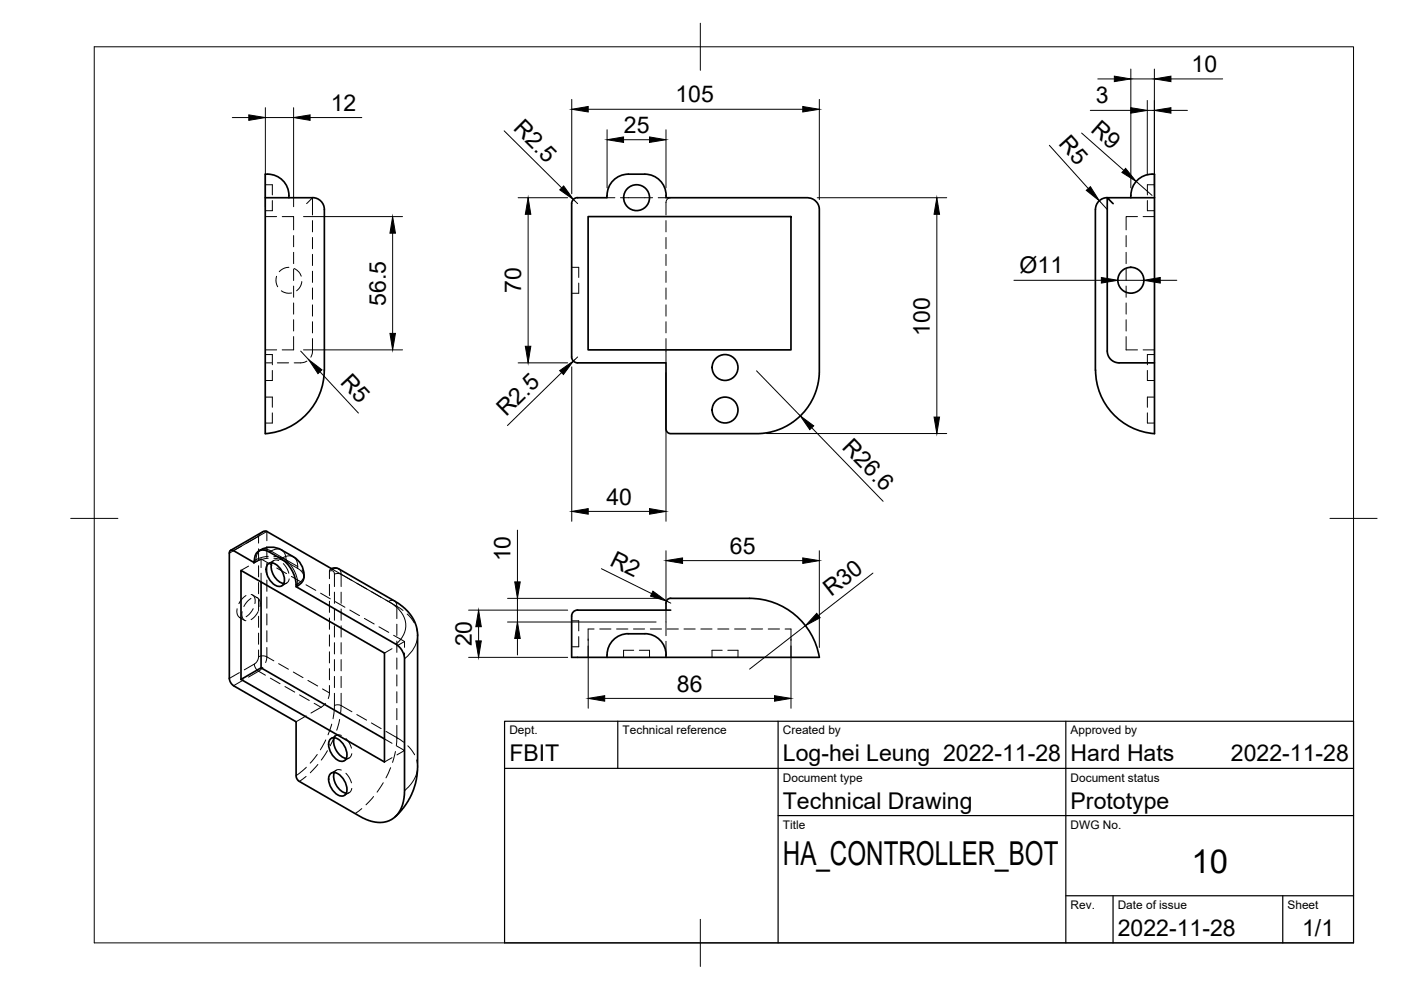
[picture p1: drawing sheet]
<svg xmlns="http://www.w3.org/2000/svg" width="297mm" height="210mm" viewBox="0 0 297 210" stroke-linecap="round" stroke-linejoin="round" font-family="sans-serif">
<!-- layer: Visible -->
<g fill="none" stroke="#000" stroke-width=".36">
<path d="M136.7 36.9h-3.5a4.6 4.6 0 0 0-4.5 5h-6.2a1.26 1.26 0 0 0-1.3 1.3M136.7 36.9a4.5 4.5 0 0 1 4.5 5h30a2.56 2.56 0 0 1 2.5 2.5v34.5l-.1 1.5-.7 2.9-1.2 2.3-1.8 2.3-2.2 1.9-1.7 .9-1.6 .6-2.8 .6h-19.7l-.5-.3-.2-.6v-14.1h-18.7a1.26 1.26 0 0 1-1.3-1.2v-32.5M244.3 36.9h.5v5M244.3 36.9a4.5 4.5 0 0 0-4.5 4.5M56.2 41.9h9.1a2.81 2.81 0 0 1 3.5 2.5v34.1M61.3 41.9a4.5 4.5 0 0 0-5.1-4.9v54.9a13.5 13.5 0 0 0 12.5-13.4M124.7 45.9h43v28.3h-43zM239.8 41.4v.5M244.8 41.9v50a13.5 13.5 0 0 1-12.5-13.4M244.8 41.9h-10l1.2 1.3M244.8 76.9h-7.5a2.51 2.51 0 0 1-2.5-2.5v-32.5a2.47 2.47 0 0 0-2.5 2.5l-.1 34.1M48.6 117.3v26.5"/>
<path d="M54.9 116.8a4.5 4.5 0 0 1 4.8-.2 8.5 8.5 0 0 1 4 2.8 3.6 3.6 0 0 1 .3 4.1l-1.2 .9M55.7 112.8l-6.8 3.9M56.6 112.7l13.9 8M56.6 112.7l-.9 .1M56.7 119.7a1.66 1.66 0 0 1 2.5 .6l.4 .5a3.1 3.1 0 0 1 .4 3.1 1.66 1.66 0 0 1-2.5-.5l-.4-.5a3.1 3.1 0 0 1-.4-3.2zM57.1 117a8.5 8.5 0 0 1 5.1 4.6 6.2 6.2 0 0 1 .6 2.8l21.3 12.2 .8 .8 .6 1.1 .3 1.1v28.3l-.4 2.7-.4 1-.7 1-1.2 1.1-1.8 .6-1.3 .1-1.8-.4-1.7-.8-13.2-7.6-.5-1v-11.6l-13.3-7.6-.5-.5-.4-1.1M57.1 117a1.94 1.94 0 0 0-2.2-.2 1.94 1.94 0 0 0-1 2.1v.4l-4.7-2.7-.5 .3-.1 .4M57.6 119.3a3.7 3.7 0 0 0 2.6 4.4M51.1 120.9l30.4 17.6v23.1l-30.4-17.5zM55.4 123.4v18.2M70.3 120.6l.9-.2 .6 .2 12.7 7.4 1.3 1 1.2 1.3 .9 1.5 .4 1.2 .2 1.4v28.4l-.1 1.6-.7 3-.8 1.8-1.3 2.1-1.8 1.9M122.4 129.4h19.8"/>
<path d="M122.5 129.3a1.26 1.26 0 0 0-1.3 1.3v8.8h52.5a15 15 0 0 0-14.8-12.5h-16.7a1.31 1.31 0 0 0-1 1.5v1M136.7 134.4h-3.5a4.6 4.6 0 0 0-4.5 5M136.7 134.4a4.5 4.5 0 0 1 4.5 5M51.1 144.1l4.3-2.5 26.1 15.1M69.9 156.8a1.66 1.66 0 0 1 2.6 .6l.3 .5a3.1 3.1 0 0 1 .5 3.1 1.66 1.66 0 0 1-2.5-.5l-.4-.5a3.1 3.1 0 0 1-.5-3.2zM70.9 156.4a3.7 3.7 0 0 0 2.5 4.4M69.9 164.2a1.66 1.66 0 0 1 2.6 .6l.3 .4a3.1 3.1 0 0 1 .5 3.2 1.66 1.66 0 0 1-2.5-.6l-.4-.5a3.1 3.1 0 0 1-.5-3.1zM70.9 163.8a3.7 3.7 0 0 0 2.5 4.4"/>
<circle cx="135" cy="41.9" r="2.74"/>
<circle cx="239.8" cy="59.4" r="2.75"/>
<circle cx="153.7" cy="77.9" r="2.74"/>
<circle cx="153.7" cy="86.9" r="2.74"/>
</g>
<!-- layer: Hidden -->
<g fill="none" stroke="#000" stroke-width=".21">
<path d="M56.2 39.2h1.5v2.1M244.8 39.2h-1.5v2.1M56.2 45.9h2.5M57.7 42.5v2.2h-1.5M58.6 58.6l-.1 .4a2.78 2.78 0 0 0 .4 1.8M59.8 45.9h2.5v2.8M61.3 56.7a2.71 2.71 0 0 0-2.1 .9M62.3 49.9v2.4M62.3 53.5v2.4M62.3 57.1v2.4M62.4 56.9l.2 .2a2.63 2.63 0 0 1 1.3 1.5M64 59.7v.2a2.69 2.69 0 0 1-1.1 1.8"/>
<path d="M65 43.2l1.3-1.3v3.7M66.3 46.8v2.4M66.3 50.3v2.4M66.3 53.9v2.4M66.3 57.5v2.4M121.2 56.7h1.5v2.1M128.7 41.9h1.7M131.6 41.9h6.8M139.6 41.9h1.6M141.2 46.8v2.4M141.2 50.3v2.4M141.2 53.9v2.4"/>
<path d="M141.2 57.5v2.4M142.2 41.9a1 1 0 0 0-1 1v2.7M238.8 49.9v2.4M238.8 53.5v2.4M238.8 57.1v2.4M241.2 45.9h-2.4v2.8M242.4 45.9h2.4M243.3 42.5v2.2h1.5M56.2 75.2h1.5v2.1M56.2 74.2h2.5M56.2 76.9h1.4M57.7 78.5v2.2h-1.5"/>
<path d="M58.8 76.9h2.4M59.6 61.7l.3 .1a2.77 2.77 0 0 0 1.9 .3M62.3 71.4v2.8h-2.5M62.3 60.7v2.3M62.3 64.2v2.4M62.3 67.8v2.4M65.1 76.6h-.1a4.1 4.1 0 0 1-2.6 .3M66.3 71.8l-.1 3.1-.3 .8M66.3 61.1v2.4M66.3 64.6v2.4M66.3 68.2v2.4M122.7 60v2.2h-1.5"/>
<path d="M141.2 71.8v5.1M141.2 61.1v2.4M141.2 64.6v2.4M141.2 68.2v2.4M238.8 71.4v2.8h2.4M238.8 60.7v2.3M238.8 64.2v2.4M238.8 67.8v2.4M242.4 74.2h2.4M243.3 78.5v2.2h1.5M244.8 75.2h-1.5v2.1M56.2 84.2h1.5v2.2"/>
<path d="M57.7 87.5v2.2h-1.5M243.3 87.5v2.2h1.5M244.8 84.2h-1.5v2.2M53.7 119.4l1.7-.9v1.8M55.4 118.5l2.3 1.3M55.7 112.8l-.9 .9M56.9 118.4l-1.7 .3-1.3 .6M58 118.8l-1 .7M58.1 118.4l2.1 .5 2.9 1.6 1 .9 .4 1M59.1 118.8a1.05 1.05 0 0 0-1.5 .6M60.1 119.5l.8 1.1 .3 1M50.3 129.1a1.48 1.48 0 0 0 .8 1.9"/>
<path d="M50.8 130.9l1 .6M51.3 129.7a1.46 1.46 0 0 0 .8 1.9M52.2 126.3l-1 .8-.5 .9M52.7 120l-1.6 .9M53.2 126.9l-1 .9-.5 .8M53.3 126a1.43 1.43 0 0 1 .7 2M53.5 126.1l1.1 .7M53.7 129l-.9 1.3-.6 .5M54.3 126.7a1.43 1.43 0 0 1 .8 1.9M54.7 129.7l-.8 1.2-.7 .5M55.4 121.5v1.9M58.7 120.4l2 1.2"/>
<path d="M60.8 123.6l-1.1 .6M61.3 122.7v.3a.97 .97 0 0 1-1.1 .7M61.8 122.2l2 1.2M64.9 124l2.1 1.2M68 125.8l2 1.2M69.8 123.9v2.4M69.8 127.5v2.4M69.8 131v2.4M69.8 134.6v2.4M69.8 138.2v2.4M70.3 120.6l-.2 .1M70.5 120.7a.43 .43 0 0 0-.4 0 .43 .43 0 0 0-.3 .4v1.6"/>
<path d="M71.1 127.6l2 1.1M74.2 129.3l2 1.2M77.3 131.1l2 1.2M80.3 132.9l2.1 1.2M83.1 137.5l-1.6 1M83.5 134.7l2.3 1.3M85.8 136l-1.6 .9M85.8 136v1.3M85.8 138.4v1.3M121.2 131.6h1.5v2.2M122.7 135v2.1h-1.5M124.7 137v2.4"/>
<path d="M126 133.4h-1.3v2.4M127.1 133.4h2.4M130.7 133.4h2.4M134.3 133.4h2.4M134.4 137.9h-2.2v1.5M135.6 137.9h2.1v1.5M137.9 133.4h2.4M141.2 129.4v5.4M141.2 136v2.9M141.4 133.4h2.4M145 133.4h2.4M148.6 133.4h2.4"/>
<path d="M152.2 133.4h2.3M153.1 137.9h-2.1v1.5M154.3 137.9h2.2v1.5M155.7 133.4h2.4M159.3 133.4h2.4M162.9 133.4h2.4M166.5 133.4h1.2v2.4M167.7 137v2.4M64.9 151.8l-2.1 1.2M69 149.1l-.6 .6-2.5 1.5M69.8 145.3a5.4 5.4 0 0 1-.2 2.8M69.8 141.8v2.3"/>
<path d="M71.3 155.9l-1.1 .6M72.4 155.9l-.6-.1a.93 .93 0 0 0-.9 .6M73.3 156.6l.9 1.1 .3 .9M74.6 159.8l-.1 .3a.97 .97 0 0 1-1.1 .7M81.5 156.7l1.6 .9M84.2 158.2l1.6 .9-1.6 1M71.3 163.3l-1.1 .6M72.4 163.3l-.3-.1a.98 .98 0 0 0-1.2 .6M73.3 163.9l.9 1.2 .3 .9M74 160.7l-1 .6M74 168.1l-1 .6M74.6 167.2l-.1 .3a.97 .97 0 0 1-1.1 .7"/>
<path d="M83.1 160.6l-1.6 1"/>
</g>
<!-- layer: Hidden Narrow -->
<g fill="none" stroke="#000" stroke-width=".21">
<path d="M51.2 115.8l-2.6 1.5M54.3 118.7v.4M54.3 118.7l-.4 .2M54.8 115.2v-1.5l-2.6 1.5M54.8 116.4v2.3M54.8 119.9v2.4M55.2 116.6l-.7 .8-.2 1.3M56.6 112.7v2M56.6 115.9v2.3M56.6 119.4v2.4M56.9 118l-1.2 .1-1.4 .6M58.1 118l1.6 .3 .9 .4"/>
<path d="M59.7 116.6l.7 .8 .2 1.3M60.6 118.7v.4M60.6 118.7l2.5 1.4M62.2 118l.7 .8 .2 1.3M54.8 139.3a1.9 1.9 0 0 1 1.8 0l-.3 1.2M54.8 139.3a2 2 0 0 1-.9 1.5 1.92 1.92 0 0 0 .9 1.5l.9-.8M54.8 123.5v2.4M54.8 127.1v2.4M54.8 130.7v2.3M54.8 134.2v2.4M54.8 137.8v1.5M56.6 137.3v2l1.5 .8"/>
<path d="M56.6 123v2.4M56.6 126.6v2.4M56.6 130.1v2.4M56.6 133.7v2.4M63.1 120.1v.4M64 120.9l.5 1.1M69.8 121.1a.65 .65 0 0 1 .8 0 .65 .65 0 0 1 .3 .7M70.9 121.8l.6-.2 .8 .2v2.6M70.9 121.8v2.6M70.9 125.6v2.3M70.9 129.1v2.4M70.9 132.7v2.4"/>
<path d="M70.9 136.3v2.4M70.9 139.8v2.4M71.8 120.6l.3 .3 .2 .9 2.3 1.3M72.3 125.6v2.3M72.3 129.1v2.4M72.3 132.7v2.4M72.3 136.3v2.4M72.3 139.8v2.4M75.6 123.7l2.1 1.2M78.7 125.4l2.1 1.3M81.9 127.2l3.5 2.2M83.6 127.4l.3 .3 .2 .6v2.9"/>
<path d="M84.1 132.3v2.4M84.1 135.9v2.4M84.1 139.5v2.4M86.3 130.2l.9 .9 .6 1M88.3 133.1l.2 1.6M50.8 142.6l-2.2 1.2M51.6 144.2l-2.1 1.2M53.9 140.8l-2.1 1.2M56.3 143.2l-1.5-.9-2.1 1.3M57.3 143.8l2.1 1.2M59.1 140.7l2.1 1.2M60.4 145.6l2.1 1.1"/>
<path d="M62.2 142.5l2 1.2M63.5 147.3l2.1 1.2M65.3 144.3l2.1 1.2M66.6 149.1l1.5 .9M67.3 160l-1.5 1.8M68.4 146.1l1.4 .8M69.1 156.9l-1.2 2.1M69.4 159.2l-1.3 2M70.3 153.5l-.7 2.3M70.9 143.4v2.4M70.9 147v2.6M71 155.9l-1 2.2"/>
<path d="M72 152.5l-.6 2.3M72.2 151.4l.1-1.8-.6-.2-.8 .2-.3 2.8M72.3 143.4v2.4M72.3 147v2.6l2.3 1.3M75.6 151.5l2.1 1.2M78.7 153.3l2.1 1.2M83.8 159.3l-.6 2.3M84.1 153.8v2.6l-2.2-1.3M84.1 143.1v2.4M84.1 146.7v2.3M84.1 150.2v2.4M85.6 157.3l-1.5-.9-.1 1.8"/>
<path d="M86.5 158.1l1.4 1.9M64.9 164.6l-1.4 1.1M64.9 162.7l-2.1 1.8M67.4 162.1l-1.6 1.7M76.7 171.4l-1.4 1.1M79.2 168.9l-1.6 1.7M81.3 166l-1.4 2M82.8 162.8l-1 2.1M88.3 161.1l.2 1.4"/>
</g>
<!-- layer: Visible Narrow -->
<g fill="none" stroke="#000" stroke-width=".21">
<path d="M55.2 116.6a2.16 2.16 0 0 1 2.3 .2M56.6 112.7l-7.1 4M57.5 116.8l-.4 .2M57.5 116.8l2.4 1.5M59.7 116.6a2.16 2.16 0 0 0-2.2 .2M59.9 118.3l-.3 .2M60 118.3a7 7 0 0 1 3.1 5.5M62.2 118a2.16 2.16 0 0 0-2.2 .3M63.1 123.8v.4M63.1 123.8l-.3 .2M64.5 121.9a2.17 2.17 0 0 1-1.4 1.9M71.8 120.6a1.25 1.25 0 0 0-1.2 .1l11.8 6.8"/>
<path d="M82.4 127.5a6.1 6.1 0 0 1 3.6 5.7 5.6 5.6 0 0 1-2 3.4M83.6 127.4a1.25 1.25 0 0 0-1.2 .1M88.5 134.7a6.6 6.6 0 0 1-2.7 5M88.5 162.5a6.8 6.8 0 0 1-2.7 5.1"/>
</g>
<!-- layer: BORDER -->
<path d="M20 9.9h267v190h-267zM148.5 4.9v10M15 109.9h10M282 109.9h10M148.5 194.9v10" fill="none" stroke="#000" stroke-width=".21"/>
<!-- layer: TITLEBLOCK -->
<path d="M107 152.9h180v47h-180zM131 152.9v10M165 152.9v47M226 152.9v47M107 162.9h180M165 172.9h122M226 189.9h61M236 189.9v10M272 189.9v10" fill="none" stroke="#000" stroke-width=".25"/>
<!-- layer: FD_Dimensions -->
<g fill="none" stroke="#000" stroke-width=".21">
<path d="M232.7 16.7h3.6M239.8 14.6v25.2M239.8 16.7h5M244.8 14.6v25.2M248.3 16.7h10.9M49.3 24.9h3.4M56.3 22.8v21M56.3 24.9h6M62.3 22.8v21M65.7 24.9h11M106.9 27.7l12.2 12.1M121.2 21.1v20"/>
<path d="M124.7 23.2h45.5M128.7 27.5v12.3M132.2 29.6h5.5M141.2 27.5v12.3M173.7 21.1v21.2M222.5 30.8l8.2 9.2M229.3 28.2l9 7.9M231.2 23.4h8.6M240.9 38.5l3.4 2.9M243.2 21.3v15.8M243.2 23.4h1.6M248.3 23.4h3.5"/>
<path d="M64.3 45.9h21M83.2 49.4v21.3M109.9 41.9h10.5M112 45.4v28M121.6 42.3l.9 .9M173.3 41.9h27.4M198.6 45.4v43M215 59.4h18.5M233.1 42.6l1.7 1.8M237 59.4h5.5M246 59.4h3.5M63.8 74.4l1.6 1.9"/>
<path d="M64.3 74.2h21M67.8 78.8l8.2 8.8M109.9 76.9h10.5M119.1 79l-11.5 11.2M121.2 77.8v32.7M122.5 75.7l-.9 .9M141.2 79v31.5M160.4 78.6l9.3 9.6M162.5 91.9h38.2M172.1 90.7l15.1 15.6M109.7 112.4v11M124.7 108.4h13"/>
<path d="M141.2 116.8v10.5M144.7 118.9h25.5M173.7 116.8v20.5M99.4 139.4h21M99.4 129.4h21M101.5 132.9v3M107.6 131.9h31.5M107.6 126.9h32.5M109.7 126.9v5M109.7 135.4v3.5M124.7 135.5v14.7M127.5 120.6l10.7 5.3"/>
<path d="M141.3 127.4l.9 .5M167.7 135.5v14.7M170.8 132.7l-11.9 9.2M185.1 121.5l-11.6 9M128.2 148.1h36"/>
</g>
<g fill="#000" stroke="#000" stroke-width=".21">
<path d="M236.3 16.1l3.5 .6-3.5 .6zM244.8 16.7l3.5-.6v1.2zM52.7 24.4l3.6 .5-3.6 .6zM62.3 24.9l3.4-.5v1.1zM119.5 39.4l2.1 2.9-2.9-2zM121.2 23.2l3.5-.6v1.1zM128.7 29.6l3.5-.6v1.2zM137.7 29l3.5 .6-3.5 .6zM170.2 22.6l3.5 .6-3.5 .5zM230.3 40.4l.9-.8 1.9 3zM238.7 35.7l2.2 2.8-3-1.9zM239.8 22.8l3.4 .6-3.4 .6z"/>
<path d="M244.8 23.4l3.5-.6v1.2zM83.2 45.9l.6 3.5h-1.1zM112 41.9l.5 3.5h-1.1zM198.6 41.9l.6 3.5h-1.2zM233.5 58.8l3.5 .6-3.5 .6zM242.5 59.4l3.5-.6v1.2zM65.4 76.3l2.9 2.1-.9 .8zM82.7 70.7h1.1l-.6 3.5zM111.4 73.4h1.1l-.5 3.5zM118.7 78.6l2.9-2-2.1 2.8zM169.7 88.2l2.8 2.1-.8 .8zM198 88.4h1.2l-.6 3.5z"/>
<path d="M121.2 108.4l3.5-.6v1.2zM137.7 107.8l3.5 .6-3.5 .6zM141.2 118.9l3.5-.6v1.2zM170.2 118.3l3.5 .6-3.5 .6zM100.9 135.9h1.1l-.5 3.5zM101.5 129.4l.5 3.5h-1.1zM109.7 131.9l.6 3.5h-1.2zM109.1 123.4h1.2l-.6 3.5zM138.4 125.3l2.9 2.1-3.4-1zM173.2 130l.7 1-3.1 1.7zM124.7 148.1l3.5-.6v1.2zM164.2 147.5l3.5 .6-3.5 .6z"/>
</g>
<g font-size="7">
<text x="166" y="183.4">HA_CONTROLLER_BOT</text>
<text x="252.6" y="185.2">10</text>
</g>
<g font-size="4.9">
<text x="252.6" y="15.3">10</text>
<text x="70.1" y="23.5">12</text>
<text x="143.2" y="21.7">105</text>
<text x="232.4" y="21.9">3</text>
<text x="108.6" y="27.4" transform="rotate(45 108.6 27.4)">R2.5</text>
<text x="132.3" y="28.2">25</text>
<text x="231" y="27.8" transform="rotate(41 231 27.8)">R9</text>
<text x="224.3" y="30.6" transform="rotate(48 224.3 30.6)">R5</text>
<text x="216.2" y="57.9">Ø11</text>
<text x="81.8" y="64.8" transform="rotate(-90 81.8 64.8)">56.5</text>
<text x="110.5" y="62.1" transform="rotate(-90 110.5 62.1)">70</text>
<text x="197.2" y="71.2" transform="rotate(-90 197.2 71.2)">100</text>
<text x="72" y="81.1" transform="rotate(47 72 81.1)">R5</text>
<text x="107.3" y="88.5" transform="rotate(-44 107.3 88.5)">R2.5</text>
<text x="178.4" y="95.1" transform="rotate(46 178.4 95.1)">R26.6</text>
<text x="128.6" y="107">40</text>
<text x="108.2" y="119" transform="rotate(-90 108.2 119)">10</text>
<text x="129.1" y="119.8" transform="rotate(26 129.1 119.8)">R2</text>
<text x="154.7" y="117.4">65</text>
<text x="176.2" y="126.6" transform="rotate(-38 176.2 126.6)">R30</text>
<text x="100" y="137" transform="rotate(-90 100 137)">20</text>
<text x="143.5" y="146.6">86</text>
<text x="108" y="161.4">FBIT</text>
<text x="166" y="161.4">Log-hei Leung 2022-11-28</text>
<text x="227" y="161.4">Hard Hats</text>
<text x="261" y="161.4">2022-11-28</text>
<text x="166" y="171.4">Technical Drawing</text>
<text x="227" y="171.4">Prototype</text>
<text x="237" y="198.4">2022-11-28</text>
<text x="276.1" y="198.6">1/1</text>
</g>
<g font-size="2.5">
<text x="108" y="155.7">Dept.</text>
<text x="132" y="155.7">Technical reference</text>
<text x="166" y="155.7">Created by</text>
<text x="227" y="155.7">Approved by</text>
<text x="166" y="165.7">Document type</text>
<text x="227" y="165.7">Document status</text>
<text x="166" y="175.7">Title</text>
<text x="227" y="175.7">DWG No.</text>
<text x="227" y="192.7">Rev.</text>
<text x="237" y="192.7">Date of issue</text>
<text x="273" y="192.7">Sheet</text>
</g>
</svg>
